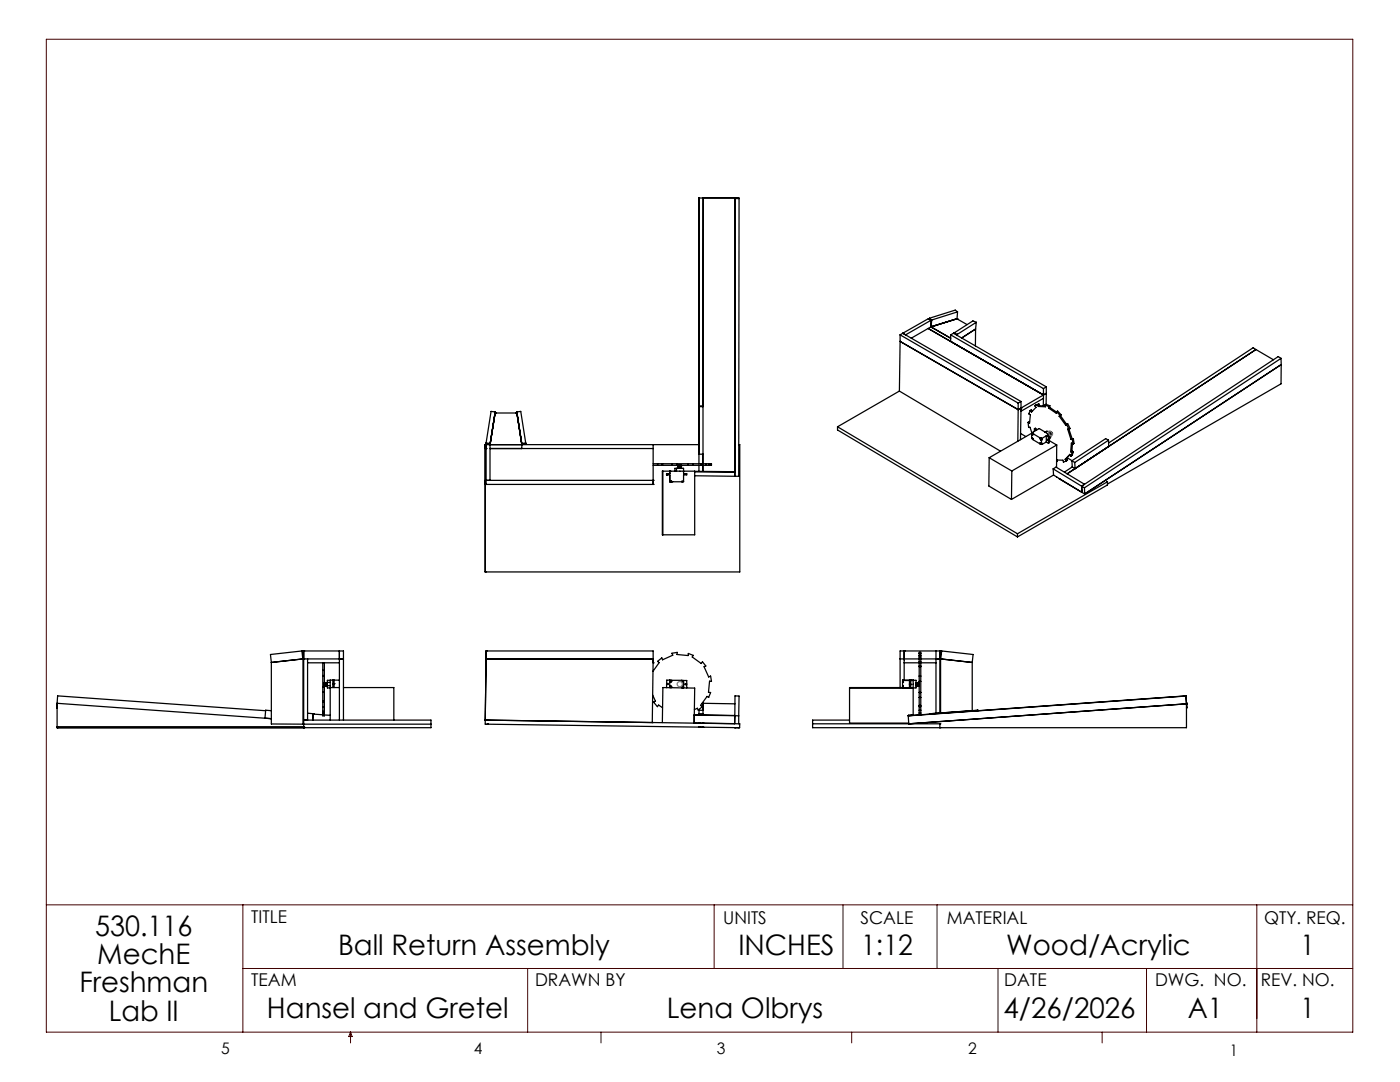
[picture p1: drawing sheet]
<svg xmlns="http://www.w3.org/2000/svg" width="279mm" height="216mm" viewBox="0 0 279 216" stroke-linecap="round" stroke-linejoin="round" font-family="sans-serif">
<g fill="none" stroke="#000" stroke-width=".25">
<path d="M139.5 39.5v53M140.3 39.4v51.2h-.8v-9.5M140.3 39.4v.1M140.3 39.4l6.4 .1M146.7 39.5l-.1 54.6h-8M146.7 39.5l-.1 55.5M146.7 39.6h.8M147.5 39.6v-.1h-8v49.2M147.5 39.6l-.1 55.4h-.8M179.5 78l-12.4 7.2M179.5 78l20.2 12M179.6 66.8v1.3"/>
<path d="M179.6 66.8l23.6 13.6M179.6 68.1l23.6 13.6M179.6 68.1l-.1 9.9M180.2 66.5l.5 .3M180.2 66.5l-.6 .3M180.2 66.5l23.6 13.6M180.7 66.8h.1M185.2 65.5l23 13.3M185.5 63.5l.4 .4M185.5 63.5v.2M185.8 63.9l-.6-.3-5 2.9M185.8 63.9l-5.1 2.9"/>
<path d="M185.8 63.9v1.3M185.8 65.2l-3.9 2.3M185.8 65.2h.1M185.8 65.2l3.9 2.3-3.9-2.3M185.9 63.9l-.1 1.3M189.7 66.8l18.5 10.7M189.7 66.8l.6-.3 18.5 10.7M189.7 66.8v1.3l18.5 10.7M190.4 66.4l.7 .3M190.4 66.4v.2M191 63.6h.1M191 63.6l-5.2 1.6"/>
<path d="M191.1 66.7l-.1 .3M191.1 62.2l-5.2 1.7M191.1 62.2l-.1 1.4M191.1 62.2l-.5-.3-5.1 1.6M193 64.8l-2-1.2-5.2 1.6M194.7 65.7l-2.8 1.8M194.7 65.7v3.3M194.8 64.3l-.6-.3-3.8 2.4M194.8 64.3l-3.7 2.4M194.8 64.3l-.1 1.4M208.2 77.5v2M208.2 79.5v1.5"/>
<path d="M208.2 78.8l-4.4 2.6M208.2 79.5l-4.4 2.6M208.8 77.2v1.3M208.8 77.2l-.6 .3M208.8 78.5l-.6 .3M208.8 78.5v2.2M250.6 69.7l-.5-.3-28.9 19M250.6 69.7l-37.6 24.8M250.6 69.7l3.5 2.1M255.7 71.5l-.6-.3-39.2 25.8M255.7 71.5l-39.3 25.8M255.7 71.5v1.2"/>
<path d="M255.7 72.7l-39.2 25.9M255.7 72.7v3.9l-34.7 20M96.8 88.7h.1M96.8 88.7v25.4M96.8 88.7h42.7M96.8 95.8h33.6M96.8 96.7h33.6M96.8 89.5h.2M97 89.5h.1M97 88.4v.2M97 88.7v8M97 88.4l.8 .1"/>
<path d="M97 88.5l.8 .2M97 88.6l.8 .1M97.8 88.7v7.1M97.8 89.5h32.6M97.8 88.5v.2M98.8 82.2l-1 6.3M98.8 82.2v.2M98.8 82.4l-1 6.3M98.8 82.2l-.8-.1-1 6.3M98.8 82.4h4.4M98.8 82.4h.2M98.8 82.3l.2 .1"/>
<path d="M99 82.4h.1M102.9 82.4h.3M102.9 82.4h.1M103.2 82.2l.9 6.3M103.2 82.4l.9 6.3M103.2 82.2v.2M103.2 82.2l.7-.1 1 6.3M103.2 82.3l-.3 .1M104.1 88.5v.2l.8-.2M104.1 88.7v.8M104.9 88.4l-.8 .1M104.9 88.4v.1"/>
<path d="M104.9 88.5l-.8 .2M130.4 96.7h.1M130.4 95.8h.1M130.4 88.7v8M130.4 92.5h11.6v.4h-11.6M131.2 92.5v.4M132.1 92.5v.4M132.2 94h6.4v12.7h-6.4zM132.2 92.5v.4M132.3 94v12.7M133 94.8h.1M133 94.5h.1"/>
<path d="M133 94.8h.7v1.3M133 94.5v.3M133.1 94.5v.3M133.7 94h.1M133.7 96h.1M133.7 96.1h.1M133.7 96h.4v.1M133.7 94v.5h-.7M133.7 96.1h.2M133.9 96.1h.2M133.9 96v.1M134.1 96.1h.1"/>
<path d="M134.1 96.1h2M134.1 92.5v.4M135 93.5h1.4v1h.7v.3h-.7v1.3h-.2M135 93.5h-.3v.5M135 93.5v.5M135.1 92.5v.4M135.4 92.9v.6M135.5 92.9v.6M135.6 92.9v.6M135.7 92.9v.6M135.8 92.9v.6M135.9 92.9v.6"/>
<path d="M136 92.9v.6M136.1 96.1h.1M136.2 96v.1M136.4 96h-.3v.1M137.3 92.5v.4M138.4 92.5v.4M138.6 94.2h8v.8M138.6 94.9l8 .1M139.5 92.9v1.2M139.5 81.1h.8M139.9 92.5v.4M140.2 92.5v.4"/>
<path d="M140.3 90.6v1.9M140.3 92.9v1.2M140.3 81h-.8v.1M140.9 92.5v.4M141.4 92.5v.4M141.8 92.5v.4M147.4 88.7h.2v25.4h-50.8M167.1 85.2v.6l36 21.3M167.1 85.2l36 21.3M197.4 91.3l-.1 5.7 4.6 2.7M197.4 91.3l4.5 2.7M201.9 94v5.7"/>
<path d="M203.2 80.4v1.3M203.2 81.7l-.1 6.4M203.7 86.5l1 .6M203.7 82.1h.1M203.8 81.4h.1M203.8 80.1l-.6 .3M203.8 81.4l-.6 .3M203.8 80.1v1.3M203.8 81.6v.5M203.8 81.4l-.1 6.3M205.2 84.3l.1 .9 .3 .1 .4 1.1M205.5 84.2l-.3 .1"/>
<path d="M205.6 81.9l-.3 .7 .3 .2-.1 1.7-.3-.2M205.6 81.9l.2-.1 .2 .3M205.9 86.7v.6l.1 .1M205.9 86.7h.1M206 86.4l-8.6 4.9M206 86.3l.3 .2h-.1M206 86.6l-.1 .1M206 86.3v.3M206 87.3v.3l.2 .1M206 86.6l.1 .1M206 87.4l.2 .2M206.1 86.7h.1"/>
<path d="M206.1 86.7h-.1M206.2 86.5v.2h-.2M206.2 86.5l-.2-.1 .2 .2M206.2 86.5l1.4 .9M206.2 87.6v.1l1.4 .9M206.4 85.5l.5 .3-.9 .5M206.4 85.5l.2-.1 .4 .3 .4-.2 1.9 1.2M206.4 85.5v.6M206.5 81l.3 .3-1 .9-.2-.3M207.1 80.8l-.6 .2M207.1 80.8l.1 .3M207.3 80.6l-.2 .2"/>
<path d="M207.3 80.6l.1 .4M207.3 80.6l-.8 .4M207.4 81l-.2 .1M207.4 81h1.2M207.6 88.4v-.1l.2 .1M207.6 87.5l.1 .3M207.6 87.4v.1M207.6 88.4v.2M207.6 88.4v-.1v.2M207.6 88.5l.3 .2M207.6 88.5v.1M207.7 87.5l.1 .2"/>
<path d="M207.7 87.3l.2 .2M207.7 87.3l-.1 .1M207.7 87.3v.2M207.7 87.5h-.1M207.7 87.8h.2M207.8 87.4l.1 .3zM207.8 88.4v.2l.1-.2M207.8 87.7l.1 .1M207.8 87.7l-.1 .1M207.8 88.4h.1v.3M207.9 87.8l-.1 .6M207.9 87.5v.3"/>
<path d="M207.9 87.8h.1M208.5 80.8l.1 .4-1.4-.1M208.5 80.8l.8 .3M208.6 86.2a.78 .78 0 0 1 .9 .1 .78 .78 0 0 1 .2 1l-.3 .2M208.7 86.1l-.2 .1M208.7 80.7l-.2 .1M208.7 80.7l.8 .3M208.8 87l.5 .2M208.8 87l-.9 .5M208.8 87v1.2M208.8 88.2l-.9 .5M208.8 88.2l.4 .2"/>
<path d="M209.2 87.8l.1 .1M209.2 87.8h.1M209.3 87.8l-.3-.2 .2 .2M209.3 81.1v.3M209.3 87.2v.6M209.3 87.9l-.1 .5M209.3 81.4l1.5 1.1 .1-.3M209.3 86.7l-.3 .2 .4 .2M209.3 87.7l.1 .1M209.3 86.7v.4M209.4 87.9l1.5 .9M209.4 87.1l-.1 .1"/>
<path d="M209.4 87.1v.6l-.1 .1M209.4 87.8l-.1 .1M209.4 87.8v.5l-.2 .1M209.5 86.2h.1M209.5 81.3l-.2 .1M209.5 81.3l1.4 .9M209.5 81l-.2 .1M209.5 81v.3M209.5 86.2l-.1 .1M209.6 86.2h.1M209.6 86.2l-.2 .1M209.6 86.2l-.2 .1 .3-.1"/>
<path d="M209.7 86.2v.1M209.7 86.3h.1M209.7 86.3l-.2 .1 .2-.1M209.7 86.3l-.2 .1M209.8 86.4h.1M209.8 86.3h.1M209.8 86.3v.1M209.8 86.3l-.3 .2M209.8 86.5h.1M209.8 86.4l-.2 .1 .2-.1M209.8 86.5l.1 .1M209.8 86.6h.1"/>
<path d="M209.8 86.7h.1M209.8 86.7l-.1 .1M209.8 86.4l-.2 .2 .2-.1M209.8 86.4l-.2 .2M209.9 86.5h.1M209.9 86.6h.1M209.9 86.5l-.2 .1M209.9 86.6l-.2 .1M210.2 93.6l.5-.4 5.7 3.4-.5 .4M210.2 93.6l5.7 3.4M210.2 93.6l.1 1.2M210.3 94.8l5.6 3.4"/>
<path d="M210.3 94.8l-8.4 4.9M210.9 82.2l.7 .7M210.9 91.8h1.2l.1 .4 .6-.2M210.9 82.2l.2-.2 .7 .8M210.9 88.8l-9 5.2M210.9 88.8v4.4M210.9 95.2h.1M211 91.8v.2l-.1 .1M211.4 83l1.3 1.8 .1-.1M211.5 95.5l4.4 2.7M211.6 82.9l-.2 .1M211.6 82.9l1.3 1.8"/>
<path d="M211.8 82.8l-.2 .1M212.6 91.7l.2 .3M212.8 91.5l-.2 .2M212.8 91.5l.2 .3-.2 .2M212.8 84.7l.5 .9M212.8 84.7l.3-.2 .5 1-.3 .1M213 91.3l1 .6M213.3 85.6h-.2l.6 2M213.3 85.6l.7 1.9M213.5 90.7l-.7 .8M213.7 90.1l.3 .2M213.7 87.6l.3 .1"/>
<path d="M213.7 91l-.2-.3-.9 1M213.9 91.9l.6 .4M213.9 91.9l.1 1.3M213.9 90l-.2 .1M213.9 90l.3 .2M214 87.5l-.3 .1M214 87.5h.2M214 93.2l.6 .3M214 87.7l.1 .9M214 90.3l-.3 .7M214 93.2l-1.6 1M214 88.5l-.1 1.5"/>
<path d="M214.1 88.6l-.3-.2-.1 1.7M214.2 87.5l-.2 .2M214.2 87.5l.1 1-.2 .1M214.2 90.2l-.2 .1M214.2 90.2l-.2 .7-.3 .1M214.5 92.3l.1 1.2M215.9 97v1.2M215.9 97l.5 .3M215.9 98.2l.6 .4M216.4 97.3l.1 1.3M220.9 96l.1 .1M221 96.1l-17.9 10.4"/>
<path d="M221 96.1v.7l-17.9 10.3M221.2 87.8l-.5-.3-6.8 4.4M221.2 87.8l-6.7 4.5M221.2 87.8l.1 1.3-6.7 4.4M96.8 114.1h.1M203.1 106.5v.6M54.2 132.2v12.3h6.3M60.3 129.9h.1l.2 1.6M60.3 129.9l.1 1.6-6.2 .7M60.3 129.9l-6.3 .7 .2 1.6M60.5 131.5h8M60.5 131.5l-6.3 .7"/>
<path d="M60.5 131.5v13M60.6 131.5h.1M60.6 129.9h.1M60.6 129.9h7.9v13.8M60.6 129.9v15.3M61.4 131.5v12.2M61.4 132.3h6.3M64.4 138.1h.3M64.4 137h.3M64.4 132.3v10.5h.3v-10.5M64.4 134.8h.3M64.4 133.8h.3"/>
<path d="M64.4 139.9h.3M64.7 136.5h.6M64.7 136.4h.6M64.7 136.6h.6M64.7 136.3h.6M64.7 136.7h.6M64.7 136.2h.6M64.7 136.8h1.2M65.3 136.2v1.1h.6M65.3 136.2h.6M65.9 135.7h-.6v.5M65.9 137.2h1.8"/>
<path d="M66.4 136.4h.1M66.4 136.4v.1M66.4 136.5h.3M66.4 136.4h.3M66.4 135.7v.7M66.4 136.5v.7M66.7 136.4h.1M66.7 136.4v.1M66.7 135.7v.7M66.7 136.5v.7M67.7 135.7h-1.8v8M67.7 129.9v13.8"/>
<path d="M68.5 137.2h10.1v6.5M97 129.9h.1M97 131.5h.1M97 129.9v1.6M97 129.9h33.4v1.6M97 131.5h33.4M97 131.5l-.2 12.2M130.2 138.7l.6 1.2-.4 .2 .8 .9 .2-.3 .8 .5M130.3 133.9l1.3-1.7-.4-.2 .9-.7 .1 .4 2.1-1-.2-.3 1-.2v.4l2.2 .2 .1-.4 1 .4-.3 .3 1.8 1.3 .3-.4 .7 .9-.4 .1 .9 2.1 .4-.2 .2 1.1-.4-.1-.2 2.2 .4 .1-.4 1-.3-.2-1.3 1.8 .4 .2-.9 .7-.1-.4-.6 .3M130.4 132.3h.1M130.4 131.7v.6M130.4 131.5l-.2 12.7"/>
<path d="M133.7 136.8l.3 .1v.3M133.7 135.7h-.6l-.1 .7 .3-.1 .1 .2h-.4v.7M133.7 135.7v1.5M133.7 135.7h.4M134.1 135.7l-.2 .4h-.2M134.1 135.7h2M136.1 135.7v.4h.3M136.1 135.7l.3 .1M136.4 136.9h-.3l-.1 .4M136.4 135.8h.7v.7h-.4v.1h.4v.7M136.4 135.8v1.5M169.5 137.3h12.7"/>
<path d="M179.6 131.5h3.8M180.1 135.7h.1M180.1 136.1h.1M180.1 136v.1M180.1 136.9v.2M180.1 136.9h.2v.4M180.1 136.1h.2v-.4h1.9v7M180.1 135.7h.2M180.1 137.2h-10.6v7.1h11.9M180.1 135.7v.3M180.1 136.1v.8M180.1 136h.2"/>
<path d="M180.1 137.1h.2M180.3 135.8h1.9M180.4 129.9h.1M180.4 132.3h3M180.4 129.9v5.8M181.5 135.7h.1M181.5 135.8h.1M181.5 136.6h.1M181.5 136.5v.1M181.5 136.6h.3M181.5 136.5h.3M181.5 135.8v.7"/>
<path d="M181.5 136.6v.7M181.8 135.7h.1M181.8 135.8h.1M181.8 136.6h.1M181.8 136.5v.1M181.8 135.8v.7M181.8 136.6v.7M182.2 135.7h.6v1.6h-2.7v-.2M182.8 136.5h.6M182.8 136.4h.6M182.8 136.6h.6M182.8 136.3h.6"/>
<path d="M182.8 136.7h.6M182.8 136.2h.6M182.8 136.8h.6M183.4 136h.4M183.4 134.9h.4M183.4 138.2h.4M183.4 139.2h.4M183.4 138.1h.4M183.4 133h.4M183.4 132.9h.4M183.4 132h.4M183.4 131.1h.4"/>
<path d="M183.4 130.8h.4M183.4 130.4h.4M183.8 131.5h3.9M183.8 132.3h3M186.8 129.9v12.4M187.6 129.9h.1M187.6 131.5h.1M187.6 129.9h-8v7.3M187.6 129.9v12.4M187.7 131.5l6.3 .7M187.7 131.5v10.7M187.9 129.9h-.1l-.2 1.6"/>
<path d="M187.9 129.9l-.2 1.6M187.9 129.9l6.3 .7-.2 1.6M194 132.2v9.6M236.7 138.9l-55.4 3.9M236.7 138.9l.1 1.5M11.3 141.1h.1M11.3 141.1l.1 .2M11.4 145.2h.1M11.4 145.1h.1M11.4 145.1h49.2M11.4 140.3l42.8 3.1-1.3-.1 .1-1.6 1.2 .1M11.4 140.3l.1-1.4 41.5 2.9"/>
<path d="M11.4 140.3v4.9M11.4 140.3l-.1 .8M60.5 144.5h25.5M60.6 145.2h.1M60.6 145.1h.1M60.6 143.7h25.4v1.5h-74.6M61.4 142.3l1.1 .1M62.5 142.4h.1M62.5 142.4l-.1 1.3M62.5 142.5l3.4 .2M64.4 140.1h.3M64.4 141h.3"/>
<path d="M64.4 142h.3M64.4 142.3h.3M96.8 143.7l50.8 .7v.8l-50.8-.7zM97.2 144.5h.1M97.2 144.5h.3M130.2 144.2h.1M132.2 144.2l.1-7 6.3 .1-.1 7M138.5 142.7l8.1 .1M138.5 142.7v1.6M139.5 145.1h.1M139.5 145.1h.8M139.5 144.3h.1"/>
<path d="M139.5 142.4h.8M139.5 142.4v.3M139.5 141.7v.7M139.5 141.7h.8M139.5 141.5v.2M140.1 140.3h.2M140.3 144.3h.1M140.3 145.1h.1M140.3 141.7v1M140.3 140.3v1.4M140.3 140.3l6.4 .1M146.6 145.2h.1"/>
<path d="M146.6 145.2h.8M146.6 142.8v1.6l-8.1-.1M146.6 142.8h.1M146.6 142.8h.8M146.6 142.8l.1-3.9h.8l-.1 3.9M147.4 145.2h.1M147.4 142.8v1.6M162.2 144.4h25.4M181.3 142.8h.1M182.1 142.6l-.1 .2h-.7M182.1 142.6l-.8 .2M182.1 142.6v.2"/>
<path d="M183.4 141h.4M183.4 142.3h.4M183.4 140.8h.4M183.4 141.7h.4M183.7 142.6h-.3v-12.4h.4v12.4M185.7 142.4h.1M185.7 142.4v.1M187.6 145.2h.1M187.6 144.4h.1M187.6 144.4v.8M195.2 141.7l-9.5 .7M195.2 141.8v-.1l-9.5 .7"/>
<path d="M236.8 140.4h.1M236.8 140.3h.1M236.8 140.3v4.9h-74.6v-1.5h7.3M236.8 141.3h.1M236.8 140.4l-55.4 4-.1-1.6M236.8 140.3l.1 1M236.9 141.1v.2"/>
<circle cx="133.8" cy="135.9" r=".14"/>
<circle cx="133.8" cy="137.1" r=".13"/>
<circle cx="136.3" cy="135.9" r=".14"/>
<circle cx="136.3" cy="137.1" r=".13"/>
</g>
<g fill="none" stroke="#808080" stroke-width=".25">
<path d="M209.3 86a.52 .52 0 0 1 .6 .3 .52 .52 0 0 1-.1 .7l-.4-.4z"/>
<circle cx="135.7" cy="136.5" r=".52"/>
</g>
<g fill="none" stroke="#400000" stroke-width=".2">
<path d="M9.2 7.8h260.8v198.2h-260.8zM9.2 180.6h260.8M48.5 180.6v25.4M48.5 193.3h221.5M105.3 193.3v12.7M142.5 180.6v12.7M168.2 180.6v12.7M187 180.6v12.7M199.2 193.3v12.7M228.8 193.3v12.7M250.8 180.6v25.4M70 206v2.1"/>
<path d="M70 206l.3 .8h-.7zM119.9 206v2.1M170 206v2.1M220 206v2.1"/>
</g>
<g font-size="5.6">
<text x="19" y="186.7">530.116</text>
<text x="67.5" y="190.6">Ball Return Assembly</text>
<text x="147.4" y="190.6">INCHES</text>
<text x="171.9" y="190.6">1:12</text>
<text x="200.8" y="190.6">Wood/Acrylic</text>
<text x="259.5" y="190.6">1</text>
<text x="15.9" y="198">Freshman</text>
<text x="19.4" y="192.3">MechE</text>
<text x="21.7" y="203.6">Lab II</text>
<text x="53.3" y="203.2">Hansel and Gretel</text>
<text x="133.1" y="203.2">Lena Olbrys</text>
<text x="200.3" y="203.2">4/26/2026</text>
<text x="237.1" y="203.2">A1</text>
<text x="259.5" y="203.2">1</text>
</g>
<g font-size="3.5">
<text x="50.1" y="184.2">TITLE</text>
<text x="144.3" y="184.3">UNITS</text>
<text x="171.7" y="184.3">SCALE</text>
<text x="189" y="184.3">MATERIAL</text>
<text x="252.3" y="184.3">QTY. REQ.</text>
<text x="50.1" y="196.8">TEAM</text>
<text x="106.8" y="196.8">DRAWN BY</text>
<text x="200.4" y="196.8">DATE</text>
<text x="230.5" y="196.8">DWG. NO.</text>
<text x="251.6" y="196.8">REV. NO.</text>
</g>
<g font-size="3.2">
<text x="44.2" y="210.4">5</text>
<text x="94.6" y="210.3">4</text>
<text x="143.1" y="210.4">3</text>
<text x="193.2" y="210.3">2</text>
<text x="245.4" y="210.6">1</text>
</g>
</svg>
